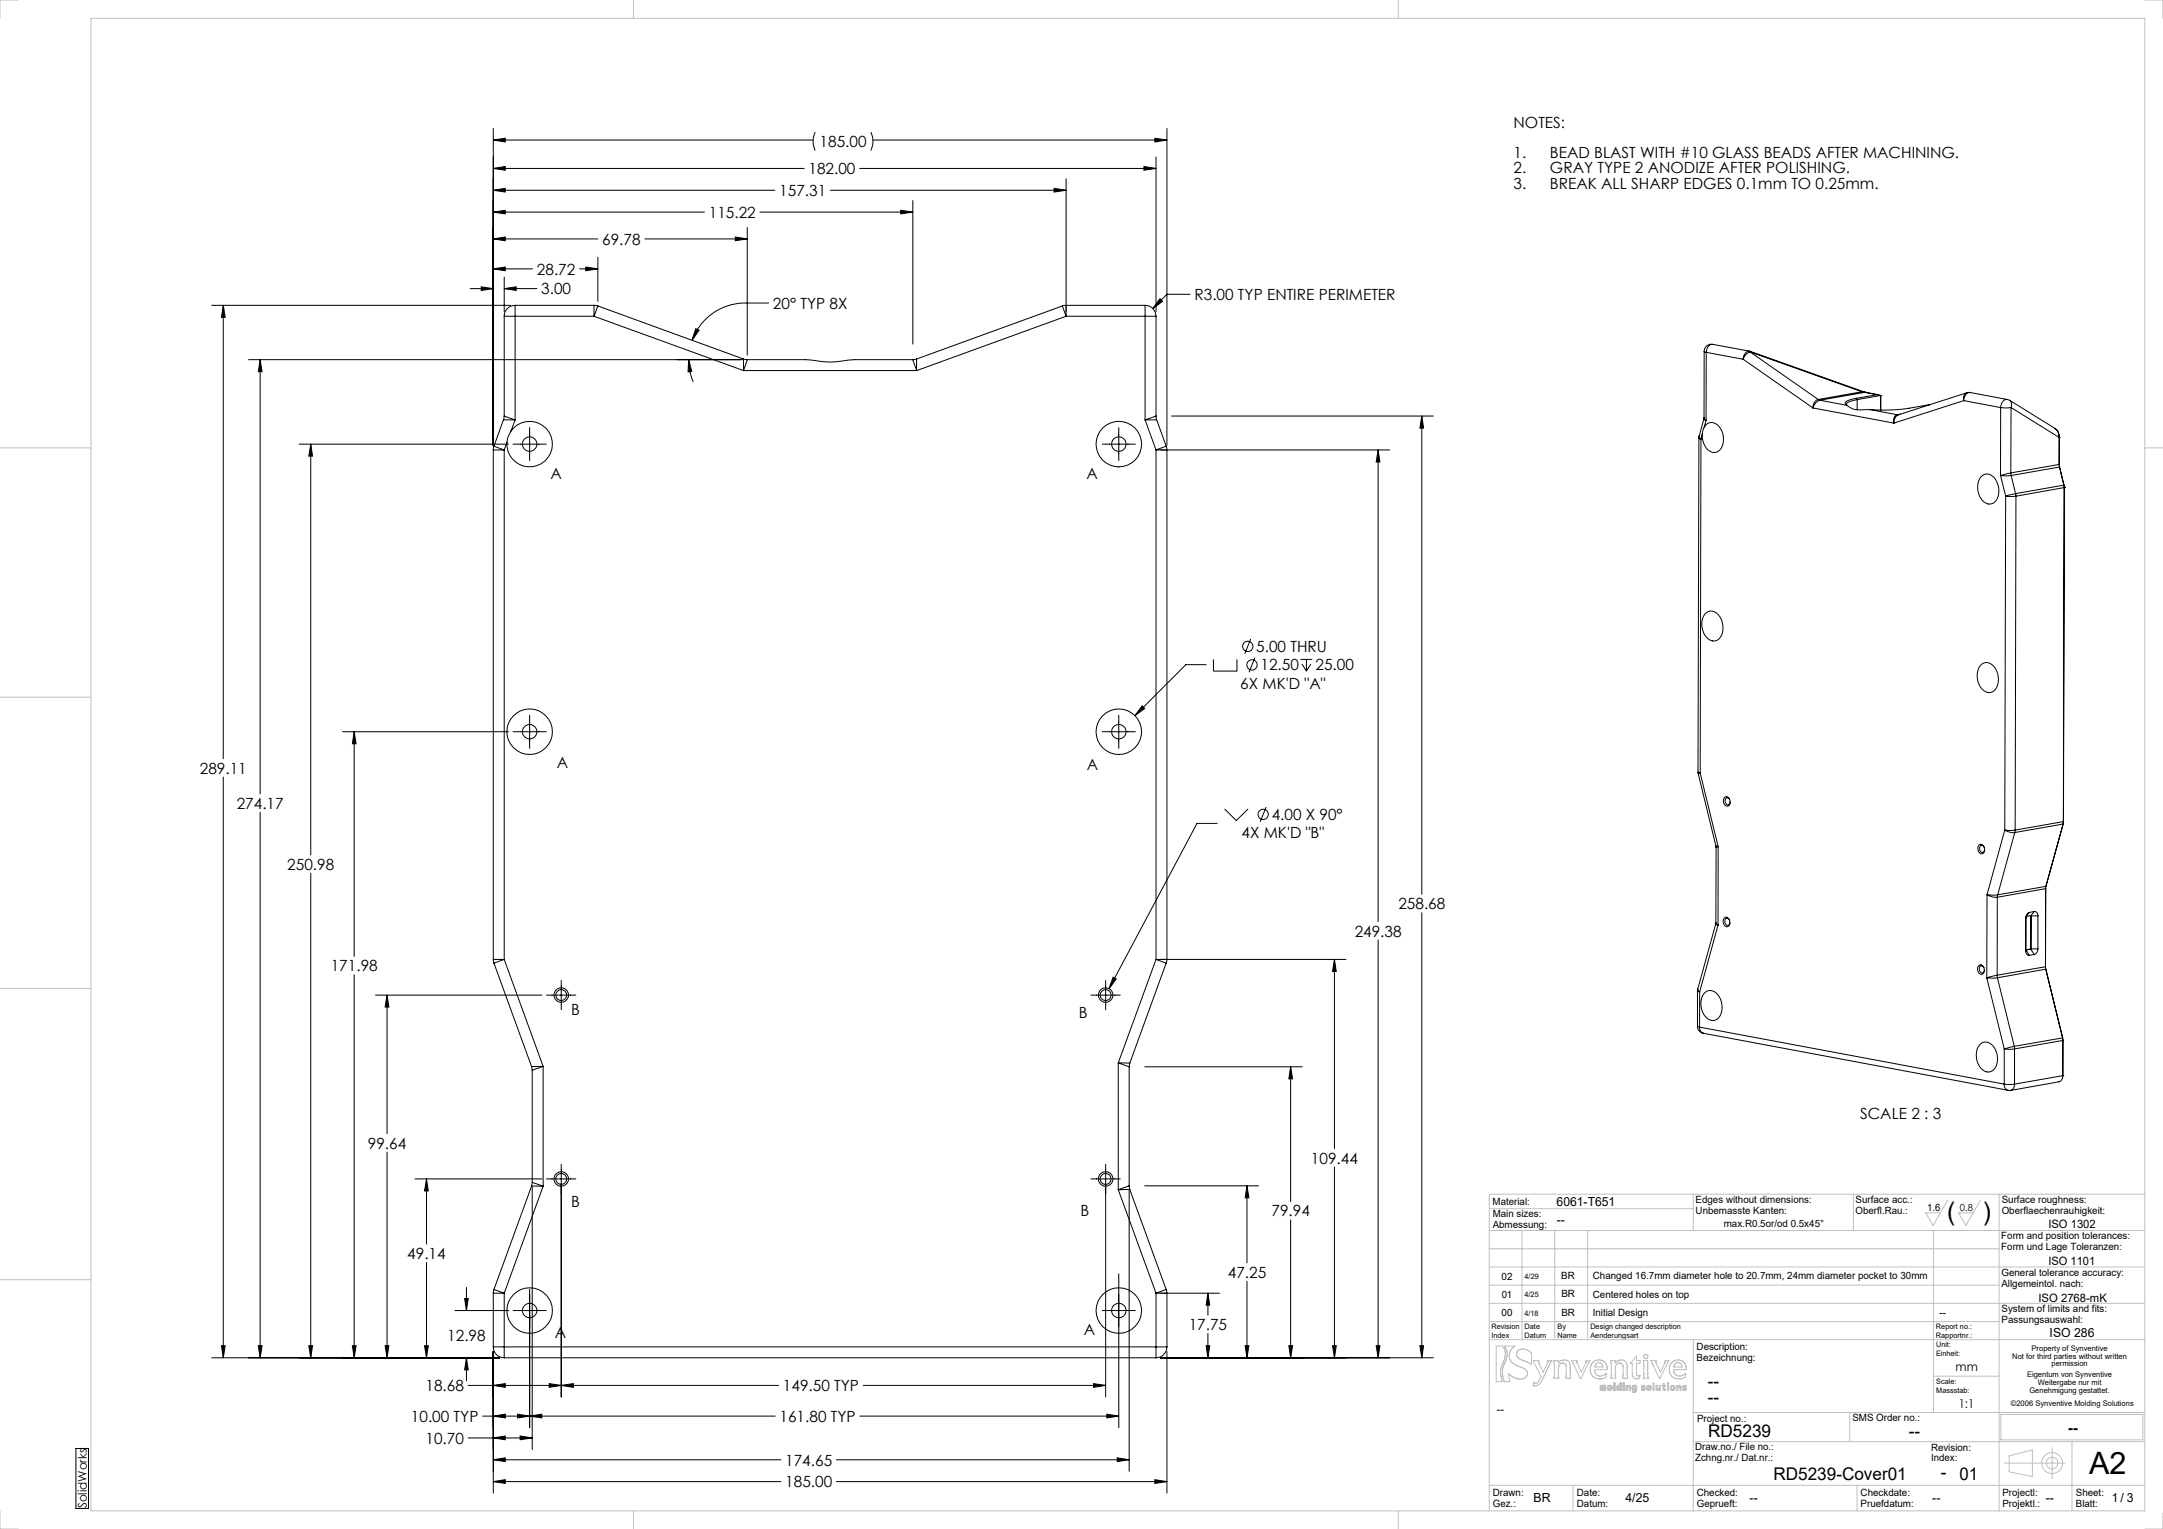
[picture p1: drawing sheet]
<svg xmlns="http://www.w3.org/2000/svg" width="594mm" height="420mm" viewBox="0 0 594 420" stroke-linecap="round" stroke-linejoin="round" font-family="sans-serif">
<g fill="none" stroke="#000" stroke-width=".27">
<path d="M135.5 35.3v87M135.5 38.5h87.8M135.5 38.5l3.2-.5v1zM223.9 36.3l-.6 2v1.4l.6 1.6M239.1 36.3l.6 2v1.4l-.6 1.6M239.7 38.5h80.8M317.1 38l3.4 .5-3.4 .5zM320.5 35.3v87M135.5 58.3h58M135.5 52.3h77.3M135.5 46.3h85.3M135.5 58.3l3.2-.5v1z"/>
<path d="M135.5 52.3l3.2-.6v1.1zM135.5 46.3l3.2-.6v1.1zM208.7 58.3h42M228 52.3h64.8M236.1 46.3h81.4M247.4 57.8l3.3 .5-3.3 .5zM250.7 55.1v39.4M289.5 51.7l3.3 .6-3.3 .5zM292.8 49.1v36.5M314.1 45.7l3.4 .6-3.4 .5zM317.5 43.1v42.5M129.1 79.3h6.4"/>
<path d="M132.2 78.8l3.3 .5-3.3 .5zM135.5 73.9h10.8M135.5 65.6h28.7M135.5 73.9l3.2-.5v1zM135.5 65.6l3.2-.5v1zM138.5 76.1v9.5M138.5 79.3h9M138.5 79.3l3.2-.5v1zM159.2 73.9h5M160.9 73.4l3.3 .5-3.3 .5zM164.2 70.7v12.1M177.1 65.6h28.1"/>
<path d="M201.9 65.1l3.3 .5-3.3 .5zM205.2 62.5v35M58.1 83.9h82.1M61.3 83.9l.5 3.3h-1zM61.3 83.9v124.5M68.3 98.8h135.6M71.4 98.8v119.3M71.4 98.8l.6 3.3h-1.1zM138.5 86.9h3M138.5 86.9v27.4M141.5 83.9a2.95 2.95 0 0 0-3 3M141.5 83.9v3"/>
<path d="M141.5 83.9h21.6M141.5 86.9h21.6M141.5 86.9v28.4M163.1 83.9l1.1 .1M163.1 83.9v3M163.1 86.9l41.1 14.9M164.2 84l-1.1 2.9M164.2 84l40 14.6M189.1 98.8l.9 3.2-1.1 .1zM189.1 98.8l.4 3.4 .9 2.7M191.1 90.3l.9 .4-1.9 2.8zM204.2 98.6l1 .2"/>
<path d="M204.2 98.6v3.2M205.2 98.8l-1 3M205.2 98.8l17.6 .1a23.6 23.6 0 0 0 10.3 0l17.6-.1M211.1 83.2h-6.4a15.5 15.5 0 0 0-14.6 10.3M250.7 98.8l1 3M251.7 98.6v3.2M251.7 98.6l-1 .2M291.7 84l1.1 2.9M291.7 84l-40 14.6M292.8 83.9l-1.1 .1M292.8 83.9v3M292.8 83.9h21.7"/>
<path d="M292.8 86.9l-41.1 14.9M292.8 86.9h21.7M314.5 83.9a3 3 0 0 1 3 3M314.5 86.9h3M314.5 83.9v3M314.5 86.9v28.4M317.5 86.9v27.4M318.6 82l.7 .8-2.7 2zM326.8 80.8h-6.3l-3.9 4M468 96.5l.6 .3M468 96.5v18.2M468.6 96.8l-.1 18.7"/>
<path d="M468.6 96.8l10.1 1.9M470.4 94.6a1.97 1.97 0 0 0-2.4 1.9M470.4 94.6a1.92 1.92 0 0 0-1.8 2.2M470.4 94.6l10.1 1.9M478.7 98.7l19.2 13.4M480.5 96.5l.3 .1M480.5 96.5a1.88 1.88 0 0 0-1.8 2.2M480.6 96.7a2.84 2.84 0 0 0-1.9 2M480.6 96.7l18.7 13M480.6 96.7l30.7 10.9M480.8 96.6l-.2 .1M480.8 96.6l31.2 11.1"/>
<path d="M138.3 115.3h3.2M138.3 115.3l-2.7 7.3M138.5 114.3l-.2 1M138.5 114.3l3 1M140.3 118.4a6.6 6.6 0 0 0-1.1 3.1M140.3 118.4a6.3 6.3 0 0 1 10.3 0 6.3 6.3 0 0 1-3.5 9.6 6.3 6.3 0 0 1-7.9-6.5M141.5 115.3l-1.2 3.1M145.5 117.5v9M204.2 101.8h47.5M307.2 117.5v9M314.5 115.3l3 8.3M317.5 114.3l.1 1"/>
<path d="M317.5 114.3l-3 1M317.6 115.3h-3.1M317.6 115.3l2.7 7.3M321.7 114.3h71.9M390.5 114.3l.4 3.3h-1zM390.5 114.3v131.4M466.6 119.8l-.1 .6M466.6 119.8l.1 .4 .4 .4M467.5 119.3l-.4 1.3M467.9 115.2l.6 .3M467.9 115.2l-1.3 4.6M467.9 114.7v.4"/>
<path d="M468 114.7l.5 .8M468 117.4a2.35 2.35 0 0 1 4.1-.2 5 5 0 0 1-.3 6.8 2.94 2.94 0 0 1-4-2.3l-.3-2.4M468 117.4l-.5 1.9M468.5 115.5l-.5 1.9M497.9 112.1l22.2 4.1M499.3 109.7a2.21 2.21 0 0 0-1.4 2.4M499.3 109.7l.5 .2M499.8 109.9a2.92 2.92 0 0 0-1.9 2.2M499.8 109.9l7.5 1.5M507.3 111.4l.3 .2a5.8 5.8 0 0 0 4.8 .9h1.2M509.8 109.4l-2.2 .6a.97 .97 0 0 0-.9 .9l.6 .5M509.8 109.4l.2 .4"/>
<path d="M510 109.8l-1.7 .4a1.12 1.12 0 0 0-1.2 1M510 109.8v2.8M511.3 107.6h.2M511.3 107.6l.5 .2M511.3 107.6l-12 2.1M511.5 107.6l.6 .2M511.5 107.6l.5 .1M511.8 107.8l-12 2.1M512 107.7h.2M512.1 107.8h-.3M512.1 107.8l3.3 .6M512.2 107.7l-.1 .1"/>
<path d="M512.2 107.7l3.7 .7M513.6 112.5l7.4 1.4M515.4 108.4l1.1 .2M515.4 108.4l-5.6 1M516.5 108.6h.1M516.5 108.6l-6.5 1.2M516.5 108.6v4.1M521 113.9a1.75 1.75 0 0 0-.9 2.3M521 113.9h.4M521.4 113.9a2.23 2.23 0 0 0-1.3 2.3M521.8 113.8l-.8 .1M529.9 111.1l-5.6 1a46.8 46.8 0 0 1-10.7 .4"/>
<path d="M529.9 111.1h.1M530.1 111.1h-.2M539.3 110l-19.2 6.2M539.3 110l10.1 2M540.1 107.9a1.67 1.67 0 0 0-.8 2.1M540.1 107.9l-18.7 6M541.1 107.8l-1 .1M541.1 107.8a1.88 1.88 0 0 0-1.8 2.2M541.1 107.8l10.1 1.9M549.4 112h2.9M549.4 112v18.6M551.2 109.7l.7 .3"/>
<path d="M551.2 109.7a1.93 1.93 0 0 0-1.8 2.3M551.9 110l12.6 7.8 .8 1.1 .2 1.3M551.9 110l.5 .9-.1 1.1M552.3 112l-.1 17.9M552.3 112l13.2 8.2M564.2 117.7a2.36 2.36 0 0 1 1.3 2.4M82.2 122h57.4M85.3 122v112.9M85.3 122l.5 3.3h-1zM135.5 123.6h3M135.5 123.6v139.9M135.6 122.6l2.9 1"/>
<path d="M135.6 122.6l-.1 1M138.5 123.6v139.9M139.2 121.5l-.7 2.1M140.9 122h9.1M302.7 122h9.1M317.5 123.6h3M317.5 123.6v139.9M318.7 123.6h62.9M320.3 122.6l.2 1M320.3 122.6l-2.8 1M320.5 123.6v139.9M378.5 123.6l.5 3.3h-1.1z"/>
<path d="M378.5 123.6v129.6M466.5 120.4l.6 .2M466.5 120.4l-.2 91.7M467.1 120.6l-.2 91.8M543.9 131a2.45 2.45 0 0 1 4.2 .8 4.6 4.6 0 0 1-1 6.5 3.3 3.3 0 0 1-3.8-2.9 4.9 4.9 0 0 1 .6-4.4zM549.4 130.6h2.9M549.4 130.6l1.4 5.7M550.8 136.3h2.8M550.8 136.3l-.3 91.7M552.2 129.9l-2.8 .7M552.2 129.9l.1 .7M552.3 130.6l1.2 5"/>
<path d="M553.5 135.6l-2.7 .7M553.5 135.6l.1 .7M553.6 136.3l-.2 91.7M565.5 127.6l.1 .7M565.5 127.6l-13.3 2.3M565.5 120.1v.1M565.5 120.2h.1M565.5 120.2v7.4M565.6 128.3v-.2l1.2 5.2M565.6 128.3l-13.3 2.3M565.6 128.3l1.2 5M566.8 133.3l.1 .6"/>
<path d="M566.8 133.3l-13.3 2.3M566.9 133.9h.1M566.9 133.9l-.3 91.8M566.9 133.9l-13.3 2.4M343.5 175.5l-1.7 4.1M468.2 168.7a2.45 2.45 0 0 1 4.1 .8 4.7 4.7 0 0 1-.9 6.4 3.3 3.3 0 0 1-3.8-2.9 4.8 4.8 0 0 1 .6-4.3zM145.5 196.4v9.1M307.2 196.4v9.1M313.7 193.9l.7 .7-2.7 2zM331.2 182.6h-5.6l-13.9 14M333.2 181.1v3.2h6.5v-3.2M344.6 180.6l-1.6 4.1"/>
<path d="M357.2 181.1h3.2M357.5 182.4l1.3 1.9M358.8 181.1v3.2M360 182.4l-1.2 1.9M543.8 182.8a2.45 2.45 0 0 1 4.2 .8 5.1 5.1 0 0 1-.5 6.2 2.82 2.82 0 0 1-4-1.9 5.2 5.2 0 0 1 .3-5.1zM61.3 213.4v159.6M94.1 201h45.5M97.3 201l.5 3.3h-1zM97.3 201v61.7M140.9 201h9.1M302.7 201h9.1M466.3 212.1l.1 .5"/>
<path d="M466.3 212.1l.6 .3M466.4 212.6l4.8 19.7M466.9 212.4l-.5 .2M466.9 212.4l4.9 20.2M473.6 219a1.27 1.27 0 0 1 1.4 .5 1.27 1.27 0 0 1 0 1.5 .85 .85 0 0 1-.9 .4 .85 .85 0 0 1-.7-.8 1.63 1.63 0 0 1 .2-1.6zM475 219.7l-.3-.5a.91 .91 0 0 0-1 .7 .91 .91 0 0 0 .5 1.1 .6 .6 0 0 0 .7 0 .6 .6 0 0 0 .2-.7M71.4 223.1v149.9M85.3 239.9v133.1M334.3 226.2h-5.6l-24.1 45.4M336.3 222.2l3.2 3.2 3.3-3.2M347.7 221.7l-1.6 4M471.2 232.3v.5"/>
<path d="M471.2 232.3l.6 .3M471.3 232.8l-.1 20.6M471.8 232.6l-.5 .2M471.8 232.6v21.5M543.5 232.1a1.27 1.27 0 0 1 1.4 .5 1.27 1.27 0 0 1 0 1.5 .85 .85 0 0 1-.9 .4 .85 .85 0 0 1-.7-.8 1.6 1.6 0 0 1 .2-1.6zM544.9 232.7l-.6-.5a.99 .99 0 0 0-.7 1.1 .99 .99 0 0 0 1 .9l.4-.8M550.5 228h2.9M550.5 228a4.6 4.6 0 0 0 2.8 .7M550.5 228l-4.8 17.8M553.3 228.7l-4.7 17.1M553.4 228l-.1 .7M566.6 226.4l-4.8 17.1"/>
<path d="M566.6 226.4l-13.3 2.3M566.6 225.7v.7M566.6 225.7v.1M566.6 225.7l-13.2 2.3M566.6 225.7h.1M378.5 258.2v114.8M390.5 250.7v122.3M471.2 253.8l.6 .3M471.2 253.8l-5 17.9M471.2 253.4v.4M471.2 253.4l.6 .7M471.8 254.1l-5 18.4"/>
<path d="M473.5 252.1a1.01 1.01 0 0 1 1.1 .1 1.01 1.01 0 0 1 .5 1 .92 .92 0 0 1-.6 1.3 .92 .92 0 0 1-1.2-.7 1.6 1.6 0 0 1 .2-1.7zM474.9 252.7l-.1-.1a.58 .58 0 0 0-.6-.4 .58 .58 0 0 0-.5 .5v.4a.78 .78 0 0 0 .2 .9 .78 .78 0 0 0 .9 0l.3-.5M545.7 245.8h2.9M545.7 245.8l1.6 .6 1.2 .1M545.7 245.8l-.1 22.8M548.5 246.5v21.4M548.6 245.8l-.1 .7M556.3 251.9v9M556.4 251.8h.1M557.3 250.6a1.5 1.5 0 0 0-1 1.6v9M557.3 250.6l-.9 1.2M557.7 251.5l.1 .1"/>
<path d="M557.7 251.5v.1M557.7 251.5l-1.3 .3M557.7 251.6h1.9M557.8 251.6l-.1 9M558.7 250.4a1 1 0 0 1 .9 1.2M558.7 250.4l-1.4 .2M558.7 250.4l-1 1.1M559.6 251.6v9M561.8 244.1l-13.3 2.4M561.8 244l-.1 21.7zM561.8 243.5v.6M561.8 243.5l-13.2 2.3"/>
<path d="M97.3 267.7v105.3M103.1 273.3h45.7M106.3 273.3l.5 3.3h-1zM106.3 273.3v38.1M135.5 263.5l.1 1.1M135.5 263.5h3M135.6 264.6l10.4 28.4M138.5 263.5l-2.9 1.1M138.5 263.5l10.7 29.4M150.1 273.3h8.1M154.1 269.3v8.1M299.6 273.3h8.1"/>
<path d="M303.6 269.3v8.1M305.7 268.4l.9 .5-2 2.7zM317.5 263.5l2.8 1.1M317.5 263.5h3M317.5 263.5l-10.4 28.5M318.7 263.5h50.9M320.3 264.6l-10 27.4M320.5 263.5l-.2 1.1M366.5 263.5l.5 3.4h-1.1zM366.5 263.5v52M466.2 272.2l.6 .3M466.2 272.2v9.7"/>
<path d="M466.2 271.7v.5M466.2 271.7l.6 .8M466.8 272.5l-.1 9.6M468 272.9a2.45 2.45 0 0 1 4.1 .8 5.1 5.1 0 0 1-.5 6.2 2.77 2.77 0 0 1-4-1.9 5.1 5.1 0 0 1 .4-5.1zM543.4 265.2a1.01 1.01 0 0 1 1.1 .1 1.01 1.01 0 0 1 .4 1 .92 .92 0 0 1-.5 1.3 .92 .92 0 0 1-1.2-.7 1.42 1.42 0 0 1 .2-1.7zM544.8 265.8a.73 .73 0 0 0-1-.4 .73 .73 0 0 0-.2 1.1 .7 .7 0 0 0 1.1 .6l.2-.6M545.6 268.6h2.9M545.6 268.6l4.8 19.5M548.5 267.9l-2.9 .7M548.5 267.9v.7M548.5 268.6l4.7 18.8M556.3 261.2a1.04 1.04 0 0 0 1 1.2"/>
<path d="M556.3 260.9h.1M556.3 260.9v.3M556.4 260.9l.9 1.5M557.7 260.7h.1M557.7 260.7l-1.3 .2M557.7 260.7l.9 1.5M557.7 260.6v.1M557.7 260.6h1.9M558.6 262.2l-1.3 .2M559.6 260.6a1.59 1.59 0 0 1-1 1.6M561.8 266.2l-.1-.6-13.2 2.3M561.8 266.2l4.6 18.9"/>
<path d="M561.8 266.2l-13.3 2.4M146 293l.2 1M146.2 294v30.8M149.2 292.9l-3 1.1M149.2 292.9l-3.2 .1M149.2 292.9v32.9M307.1 292l3 1M307.1 292h3.2M307.1 292v34.8M310.1 293v32.7M310.3 292l-.2 1M314.4 293h43.2"/>
<path d="M354.4 293l.6 3.4h-1.1zM354.4 293v37M466.2 281.9a1.96 1.96 0 0 0 1.6 1.9M466.2 281.9l.5 .2M466.7 282.1l.3 1.1 .8 .6M466.7 282.1l83.7 15.7M467.8 283.8l83.7 15.7M544 286.6a2.78 2.78 0 0 1 4.1 1.9 4.5 4.5 0 0 1-1.4 5.8 3.3 3.3 0 0 1-3.8-2.9 4.8 4.8 0 0 1 1.1-4.8zM550.4 288.1h2.8M550.4 297.8h2.8M550.4 297.8l.2 1.1 .9 .6M550.4 288.1v9.7"/>
<path d="M551.5 299.5h.7M553.2 287.4l-2.8 .7M553.2 287.4v.7M553.2 297.8l-.2 1.1-.8 .6M553.2 288.1v9.7M566.4 285.1l.1 .7M566.4 285.1l-13.2 2.3M566.5 295.5l-.3 1-.6 .6-13.4 2.4M566.5 295.5h.1M566.5 285.8l-13.3 2.3M566.5 295.5l-13.3 2.3M566.5 285.8v9.8"/>
<path d="M566.5 285.8h.1M566.5 285.8v9.7M106.3 316.5v56.5M154.1 319.8v63.9M303.6 319.8v63.9M113.9 323.8h34.9M117.1 323.8v17.9M117.1 323.8l.5 3.3h-1zM146 325.8h3.2M146 325.8l-10.4 28.4M146.2 326.1v72.1M146.2 324.8l3 1"/>
<path d="M146.2 324.8l-.2 1M149.2 325.8l-10.7 29.4M150.1 323.8h8.1M299.6 323.8h8.1M307.1 326.8l10.4 28.4M310.1 327v77.2M310.1 325.7l.2 1.1M310.1 325.7l-3 1.1M310.3 326.8h-3.2M310.3 326.8l10 27.4M314.4 325.7h31.2M342.4 325.7l.6 3.3h-1.1z"/>
<path d="M342.4 325.7v21.2M354.4 335.1v37.9M366.5 320.6v52.4M117.1 346.8v26.2M124.9 360h14.7M127.6 356.7h1l-.5 3.3zM128.1 353.6v6.4M135.5 355.2h3M135.5 355.2v14.8M135.6 354.2l2.9 1M135.6 354.2l-.1 1M138.5 355.2v14.8"/>
<path d="M140.9 360h9.1M145.5 354.2v38M302.7 360h9.1M307.2 349.9v42.3M317.5 355.2h3M317.5 355.2v14.8M318.7 355.2h16.2M320.3 354.2l.2 1M320.3 354.2l-2.8 1M320.5 355.2v14.8M331.7 355.2l.5 3.3h-1zM331.7 355.2v6.1"/>
<path d="M342.4 351.9v21.1M58.1 373h79.1M60.8 369.7h1l-.5 3.3zM70.9 369.7h1.1l-.6 3.3zM84.8 369.7h1l-.5 3.3zM96.8 369.7h1l-.5 3.3zM105.8 369.7h1l-.5 3.3zM116.6 369.7h1l-.5 3.3zM128.1 373v6.3M128.1 373l.5 3.3h-1zM135.5 371.2v39M135.5 370h3"/>
<path d="M135.5 370a2.95 2.95 0 0 0 3 3M138.5 370v3M138.5 373h179M138.5 370h179M317.5 370v3M317.5 370h3M318.7 373h74.9M320.5 371.2v39M320.5 370a3 3 0 0 1-3 3M331.2 369.7h1l-.5 3.3zM331.7 366.3v6.7M341.9 369.7h1.1l-.6 3.3z"/>
<path d="M353.9 369.7h1.1l-.6 3.3zM365.9 369.7h1.1l-.5 3.3zM377.9 369.7h1.1l-.5 3.3zM389.9 369.7h1l-.4 3.3zM20.8 397.9h3.5v16.5h-3.5zM128.6 380.6h85.2M128.6 395h17.6M132.5 389h80.4M135.5 380.6l3.2-.5v1zM135.5 395l3.2-.5v1zM135.5 389l3.2-.5v1zM142.1 388.5l3.4 .5-3.4 .5z"/>
<path d="M142.8 394.5l3.4 .5-3.4 .5zM145.5 389l3.3-.5v1zM150.8 380.1l3.3 .5-3.3 .5zM154.1 380.6l3.3-.5v1zM236.1 389h71.1M237.1 380.6h66.5M300.3 380.1l3.3 .5-3.3 .5zM304 388.5l3.2 .5-3.2 .5zM135.5 407h79M135.5 401h79M135.5 407l3.2-.5v1zM135.5 401l3.2-.5v1z"/>
<path d="M229.7 407h90.8M229.7 401h80.4M306.8 400.5l3.3 .5-3.3 .5zM317.1 406.5l3.4 .5-3.4 .5z"/>
<circle cx="145.5" cy="122" r="2"/>
<circle cx="307.2" cy="122" r="6.3"/>
<circle cx="307.3" cy="122" r="2.01"/>
<circle cx="342.7" cy="177.5" r="1.41"/>
<circle cx="343.8" cy="182.6" r="1.42"/>
<circle cx="145.5" cy="201" r="2"/>
<circle cx="145.5" cy="201" r="6.2"/>
<circle cx="307.3" cy="201" r="6.2"/>
<circle cx="307.3" cy="201" r="2.01"/>
<circle cx="346.9" cy="223.7" r="1.42"/>
<circle cx="154.1" cy="273.3" r="2"/>
<circle cx="154.1" cy="273.3" r="1.5"/>
<circle cx="303.6" cy="273.3" r="1.51"/>
<circle cx="303.6" cy="273.3" r="2"/>
<circle cx="154.1" cy="323.8" r="1.49"/>
<circle cx="154.1" cy="323.9" r="2"/>
<circle cx="303.6" cy="323.9" r="1.5"/>
<circle cx="303.6" cy="323.9" r="2"/>
<circle cx="145.5" cy="360" r="6.2"/>
<circle cx="307.3" cy="360" r="6.2"/>
<circle cx="307.3" cy="360" r="2.01"/>
<circle cx="145.5" cy="360" r="2"/>
</g>
<g fill="none" stroke="#c0c0c0" stroke-width=".27">
<path d="M5 0h-5v5M25 5h564v410h-564zM174 0v5M384 0v5M589.1 0h4.9v5M0 123h25M589 123h5M0 191.5h25M0 271.5h25M409 338h180M409 332h56M418 338v30"/>
<path d="M427 338v30M436 338v30M465 328v10M509 328v10M531 338v50M534.9 329.7l-4 6.9-2.1-3.5h4.1M543.9 329.7l-4 6.9-2.1-3.5h4.1M549 328v87M589 328h-180v87M0 351.5h25M409 358h180M409 353h140"/>
<path d="M409 348h180M409 343h140M409 363h140M409 368h180M410.9 369.8h1.7a3.5 3.5 0 0 1 .6 3.2l-.1 .3a6.8 6.8 0 0 0-.5 6.2h-1.7zM413.1 369.8h3a2.88 2.88 0 0 0-1.6 2.9 2.88 2.88 0 0 0 2.2 2.5l1 .3a1.67 1.67 0 0 1 1.5 1 1.67 1.67 0 0 1-.2 1.8 3.1 3.1 0 0 1-4.1-.5l-.6-.5 .3 2.2h-1.5a6.6 6.6 0 0 1-.2-4.3l.5-1.3a3.7 3.7 0 0 0-.3-4.1zM416.7 371.1a2.63 2.63 0 0 1 3.9 .6v3.1l-1.6-.8a4.2 4.2 0 0 1-2.5-1.6v-.4zM421 373.8h1.6l.1 .7 1.1 2.4 1.2-2.5v-.6h1.2l-2.3 4.5a3.1 3.1 0 0 1-2.9 2.4l.1-.9 .6 .2 .6-.3 .9-1.5zM426.6 373.8h1.4v.6a1.74 1.74 0 0 1 1.9-.8 1.74 1.74 0 0 1 1.3 1.6l.2 3.4h-1.5l.2-3.3a1.07 1.07 0 0 0-1.2-.9 1.07 1.07 0 0 0-.9 1.2l.1 3h-1.4l.2-3.8zM431.6 373.8h1.5v.6l1.2 2.5 1.2-2.5v-.6h1.1l-2.4 4.8h-.3zM437.4 374.2a2.33 2.33 0 0 1 2.8-.4 2.33 2.33 0 0 1 1.2 2.5h-3.5a1.85 1.85 0 0 0 1.3 1.7 1.85 1.85 0 0 0 2.1-.8l-.3 1.1a2.73 2.73 0 0 1-3.7-.4 2.73 2.73 0 0 1 .1-3.7zM438.5 374.5a1.07 1.07 0 0 1 1.2-.1 1.07 1.07 0 0 1 .5 1.1h-2.3z"/>
<path d="M442.3 373.8h1.3v.6a1.74 1.74 0 0 1 1.9-.8 1.74 1.74 0 0 1 1.3 1.6l.2 3.4h-1.4l.1-3.3a1.07 1.07 0 0 0-1.2-.9 1.07 1.07 0 0 0-.9 1.2v2.3l.2 .7h-1.5l.2-3.8zM443.2 379.9h.3v2h-.3zM444.9 379.9h.3v2l-.3-.1a.52 .52 0 0 1-.9-.2l.1-.9 .4-.2 .4 .2zM446 379.9l-.3 .2M446 379.9v.3M446 380h.1M449.4 372.5v1.3h1.1l-.1 .7h-1v3l.4 .4h.6l-.3 .7a1.28 1.28 0 0 1-1.4-.1 1.28 1.28 0 0 1-.5-1.3v-2.7h-.5zM451.2 373.8h1.3v3.8l.2 1h-1.4l.1-3.6zM453.3 373.8h1.5v.6l1.2 2.5 1.3-2.6v-.5h1l-2.4 4.8h-.3zM454 379.9h.2v2h-.2zM457.9 380l.3-.1 .1 .2h-.4M457.9 379.9v.3"/>
<path d="M459.1 374.2a2.33 2.33 0 0 1 2.7-.4 2.33 2.33 0 0 1 1.3 2.5h-3.5a1.85 1.85 0 0 0 1.3 1.7 1.85 1.85 0 0 0 2.1-.8l-.3 1.1a2.75 2.75 0 0 1-3.7-.3 2.75 2.75 0 0 1 .1-3.8zM460.2 374.5a1.09 1.09 0 0 1 1.2-.1 1.09 1.09 0 0 1 .5 1.1h-2.2zM465 368v47M531 378h18M439.8 380.6h-.3v1.3h.3v-1.1M439.8 380.6h.1M439.8 380.6h.4a.5 .5 0 0 1 .7 .4v.9h-.2l-.1-1M439.8 380.9v.1M439.9 380.8h.1M439.9 380.8h-.1M440 380.8l.1 1.1h.3v-1.1M440 380.8h.1"/>
<path d="M440.4 380.8h.1M440.5 380.5l-.1 .1M440.5 380.8l.2 .2M440.6 380.8v.1M444.4 380.8h.1a.39 .39 0 0 1 .4 .5 .39 .39 0 0 1-.5 .2zM445.7 380.1h.4M445.7 380.1h.1M445.7 380.6h.3v1.3h-.3zM446.6 380.6l.2 .2 .4-.3 .4 .2 .1 1.2h-.2v-.8l-.2-.3-.4 .3v.8h-.3zM448.4 380.7l.5-.2 .3 .3 .2-.2v1.2a.61 .61 0 0 1-.4 .6 .61 .61 0 0 1-.7-.2l.2-.2 .4 .2 .3-.4a.63 .63 0 0 1-.9-.1 .63 .63 0 0 1 0-.8zM448.5 382.1h.1M448.7 380.8l.4 .1-.1 .7a.43 .43 0 0 1-.5-.2 .43 .43 0 0 1 .2-.6z"/>
<path d="M451 380.6l.3-.1 .4 .2v.2l-.5-.1-.1 .2a.49 .49 0 0 1 .6 .3 .49 .49 0 0 1-.2 .6l-.7-.1v-.3l.4 .2 .3-.2a.58 .58 0 0 1-.5-.9zM451 381.9h.1M451.1 380.9h.1M451.2 380.8h.1M452.6 380.9h.5l-.1 .7-.4-.1zM454.8 380.6h.3l.2 1.1 .3-.3v-.8h.3v1.3l-.1-.2a.52 .52 0 0 1-.6 .2 .52 .52 0 0 1-.4-.4zM457.4 381.8h.1M457.4 381.8l-.2 .1M457.4 381.8l-.4-.3v-.7h.4v-.2h-.4v-.5h-.3v.5h-.2v.2h.2l.1 1 .5 .1M457.9 380.6h.3v1.3h-.3zM459.1 380.9l.1-.1a.39 .39 0 0 1 .5 .4 .39 .39 0 0 1-.6 .3zM460.5 380.6l.2 .2a.5 .5 0 0 1 .8-.1l.1 1.2h-.2v-.8l-.2-.3-.4 .3v.8h-.3z"/>
<path d="M462.3 380.6l.8 .1-.1 .2-.3-.1-.3 .1a.53 .53 0 0 1 .6 .4 .53 .53 0 0 1-.3 .6l-.5-.1v-.3l.4 .2 .2-.2a.58 .58 0 0 1-.5-.9zM462.4 381.9h.1M462.5 380.8v.1M465 396h124M465 388h124M508 388v8M549.5 388.5h39v7h-39zM551.7 399.9l6.4-1.6v7.3l-6.4-1.3zM563.6 397.7v8.5M569 396v19M0 415v5h5M174 415v5"/>
<path d="M384 415v5M409 408h180M432 408v7M510 408v7M550.4 401.9h16.7M594 415.6v4.4h-5"/>
<circle cx="452" cy="372.6" r=".59"/>
<circle cx="442" cy="381.2" r=".4"/>
<circle cx="442" cy="381.2" r=".67"/>
<circle cx="452.8" cy="381.2" r=".68"/>
<circle cx="459.4" cy="381.2" r=".68"/>
<circle cx="563.6" cy="401.9" r="1.6"/>
<circle cx="563.6" cy="401.9" r="2.88"/>
</g>
<path d="M191.1 90.3l.9 .4-1.9 2.8zM189.1 98.8l.9 3.2-1.1 .1zM127.6 356.7h1l-.5 3.3zM128.1 373l.5 3.3h-1zM97.3 201l.5 3.3h-1zM96.8 369.7h1l-.5 3.3zM84.8 369.7h1l-.5 3.3zM85.3 122l.5 3.3h-1zM117.1 323.8l.5 3.3h-1zM116.6 369.7h1l-.5 3.3zM105.8 369.7h1l-.5 3.3zM106.3 273.3l.5 3.3h-1zM145.5 389l3.3-.5v1zM304 388.5l3.2 .5-3.2 .5zM135.5 407l3.2-.5v1zM317.1 406.5l3.4 .5-3.4 .5zM154.1 380.6l3.3-.5v1zM300.3 380.1l3.3 .5-3.3 .5zM331.2 369.7h1l-.5 3.3zM331.7 355.2l.5 3.3h-1zM341.9 369.7h1.1l-.6 3.3zM342.4 325.7l.6 3.3h-1.1zM353.9 369.7h1.1l-.6 3.3zM354.4 293l.6 3.4h-1.1zM365.9 369.7h1.1l-.5 3.3zM366.5 263.5l.5 3.4h-1.1zM377.9 369.7h1.1l-.5 3.3zM378.5 123.6l.5 3.3h-1.1zM390.5 114.3l.4 3.3h-1zM389.9 369.7h1l-.4 3.3zM135.5 38.5l3.2-.5v1zM317.1 38l3.4 .5-3.4 .5zM132.2 78.8l3.3 .5-3.3 .5zM138.5 79.3l3.2-.5v1zM318.6 82l-2 2.8 2.7-2zM135.5 58.3l3.2-.5v1zM247.4 57.8l3.3 .5-3.3 .5zM135.5 52.3l3.2-.6v1.1zM289.5 51.7l3.3 .6-3.3 .5zM135.5 380.6l3.2-.5v1zM150.8 380.1l3.3 .5-3.3 .5zM305.7 268.4l-1.1 3.2 2-2.7zM135.5 46.3l3.2-.6v1.1zM314.1 45.7l3.4 .6-3.4 .5zM135.5 395l3.2-.5v1zM142.8 394.5l3.4 .5-3.4 .5zM135.5 401l3.2-.5v1zM306.8 400.5l3.3 .5-3.3 .5zM313.7 193.9l-2 2.7 2.7-2zM135.5 389l3.2-.5v1zM142.1 388.5l3.4 .5-3.4 .5zM135.5 73.9l3.2-.5v1zM160.9 73.4l3.3 .5-3.3 .5zM135.5 65.6l3.2-.5v1zM201.9 65.1l3.3 .5-3.3 .5zM61.3 83.9l.5 3.3h-1zM60.8 369.7h1l-.5 3.3zM71.4 98.8l.6 3.3h-1.1zM70.9 369.7h1.1l-.6 3.3z" fill="#000"/>
<text font-size="8.5" x="573.8" y="405">A2</text>
<g font-size="6.9">
<text x="534.7" y="335.2">(</text>
<text x="544.5" y="335.2">)</text>
</g>
<g font-size="4.8">
<text x="469" y="380.9">--</text>
<text x="469" y="385.3">--</text>
<text x="469.1" y="394.8">RD5239</text>
<text x="524.2" y="394.8">--</text>
<text x="487" y="406.6">RD5239-Cover01</text>
<text x="533" y="406.1">-</text>
<text x="538.1" y="406.6">01</text>
</g>
<g font-size="4.2">
<text x="415.7" y="35.1">NOTES:</text>
<text x="225.1" y="40.4">185.00</text>
<text x="222" y="47.8">182.00</text>
<text x="415.7" y="43.5">1.</text>
<text x="415.7" y="47.6">2.</text>
<text x="425.7" y="43.5">BEAD BLAST WITH #10 GLASS BEADS AFTER MACHINING.</text>
<text x="425.7" y="47.6">GRAY TYPE 2 ANODIZE AFTER POLISHING.</text>
<text x="214" y="53.8">157.31</text>
<text x="415.7" y="51.8">3.</text>
<text x="425.7" y="51.8">BREAK ALL SHARP EDGES 0.1mm TO 0.25mm.</text>
<text x="194.7" y="59.8">115.22</text>
<text x="165.4" y="67.2">69.78</text>
<text x="147.5" y="75.5">28.72</text>
<text x="148.6" y="80.9">3.00</text>
<text x="328" y="82.4">R3.00 TYP ENTIRE PERIMETER</text>
<text x="212.3" y="84.8">20° TYP 8X</text>
<text x="151.2" y="131.7">A</text>
<text x="298.4" y="131.7">A</text>
<text x="345" y="179.1">5.00 THRU</text>
<text x="346.2" y="184.2">12.50</text>
<text x="361.3" y="184.2">25.00</text>
<text x="340.6" y="189.3">6X MK'D &quot;A&quot;</text>
<text x="54.9" y="212.5">289.11</text>
<text x="152.9" y="210.9">A</text>
<text x="298.4" y="211.5">A</text>
<text x="65" y="222.2">274.17</text>
<text x="349.2" y="225.2">4.00 X 90°</text>
<text x="341" y="230.3">4X MK'D &quot;B&quot;</text>
<text x="78.9" y="238.9">250.98</text>
<text x="384" y="249.8">258.68</text>
<text x="372" y="257.3">249.38</text>
<text x="90.8" y="266.8">171.98</text>
<text x="156.8" y="278.9">B</text>
<text x="296.3" y="279.7">B</text>
<text x="510.8" y="307.4">SCALE 2 : 3</text>
<text x="101" y="315.5">99.64</text>
<text x="360" y="319.6">109.44</text>
<text x="156.8" y="331.6">B</text>
<text x="296.7" y="334">B</text>
<text x="349.2" y="334.1">79.94</text>
<text x="111.8" y="345.8">49.14</text>
<text x="337.2" y="351">47.25</text>
<text x="326.5" y="365.4">17.75</text>
<text x="122.8" y="368.4">12.98</text>
<text x="152.4" y="367.5">A</text>
<text x="297.6" y="366.8">A</text>
<text x="116.9" y="382.2">18.68</text>
<text x="215" y="382.1">149.50 TYP</text>
<text x="112.9" y="390.6">10.00 TYP</text>
<text x="214.1" y="390.6">161.80 TYP</text>
<text x="567.9" y="393.5">--</text>
<text x="116.8" y="396.6">10.70</text>
<text x="215.6" y="402.6">174.65</text>
<text x="215.6" y="408.6">185.00</text>
</g>
<g font-size="3.4">
<text x="427.5" y="331.2">6061-T651</text>
<text x="427.5" y="336.2">--</text>
<text x="562.9" y="367.3">ISO 286</text>
<text x="421.1" y="412.5">BR</text>
<text x="446.4" y="412.6">4/25</text>
<text x="480.5" y="412.7">--</text>
<text x="530.6" y="412.6">--</text>
<text x="561.8" y="412.5">--</text>
<text x="580" y="412.5">1 / 3</text>
</g>
<g font-size="3.3">
<text x="537" y="376.6">mm</text>
<text x="537.9" y="386.7">1:1</text>
<text x="23.9" y="414.3" transform="rotate(-90 23.9 414.3)">SolidWorks</text>
</g>
<g font-size="3.2">
<text x="562.5" y="337.3">ISO 1302</text>
<text x="562.5" y="347.4">ISO 1101</text>
<text x="559.8" y="357.5">ISO 2768-mK</text>
</g>
<text font-size="3" x="411.1" y="388.3">--</text>
<g font-size="2.7">
<text x="409.9" y="330.9">Material:</text>
<text x="409.9" y="334.4">Main sizes:</text>
<text x="465.6" y="330.4">Edges without dimensions:</text>
<text x="465.6" y="333.4">Unbemasste Kanten:</text>
<text x="509.6" y="330.4">Surface acc.:</text>
<text x="509.6" y="333.4">Oberfl.Rau.:</text>
<text x="529.2" y="332.6">1.6</text>
<text x="538.2" y="332.6">0.8</text>
<text x="549.7" y="330.4">Surface roughness:</text>
<text x="549.7" y="333.4">Oberflaechenrauhigkeit:</text>
<text x="409.9" y="337.4">Abmessung:</text>
<text x="473.4" y="337">max.R0.5or/od 0.5x45°</text>
<text x="549.6" y="340.4">Form and position tolerances:</text>
<text x="549.6" y="343.4">Form und Lage Toleranzen:</text>
<text x="412.4" y="351.6">02</text>
<text x="428.7" y="351.4">BR</text>
<text x="437.4" y="351.4">Changed 16.7mm diameter hole to 20.7mm, 24mm diameter pocket to 30mm</text>
<text x="549.6" y="350.4">General tolerance accuracy:</text>
<text x="549.6" y="353.4">Allgemeintol. nach:</text>
<text x="412.4" y="356.5">01</text>
<text x="428.8" y="356.4">BR</text>
<text x="437.4" y="356.4">Centered holes on top</text>
<text x="412.4" y="361.6">00</text>
<text x="428.8" y="361.6">BR</text>
<text x="437.4" y="361.6">Initial Design</text>
<text x="532.6" y="361.4">--</text>
<text x="549.7" y="360.4">System of limits and fits:</text>
<text x="549.7" y="363.4">Passungsauswahl:</text>
<text x="465.9" y="370.9">Description:</text>
<text x="465.9" y="373.9">Bezeichnung:</text>
<text x="466.1" y="390.5">Project no.:</text>
<text x="508.7" y="390.4">SMS Order no.:</text>
<text x="465.5" y="398.4">Draw.no./ File no.:</text>
<text x="465.5" y="401.4">Zchng.nr./ Dat.nr.:</text>
<text x="530.3" y="398.4">Revision:</text>
<text x="530.3" y="401.4">Index:</text>
<text x="410" y="410.9">Drawn:</text>
<text x="410" y="413.9">Gez.:</text>
<text x="433" y="410.9">Date:</text>
<text x="433" y="413.9">Datum:</text>
<text x="466" y="410.8">Checked:</text>
<text x="466" y="413.8">Geprueft:</text>
<text x="511" y="414">Pruefdatum:</text>
<text x="511" y="411">Checkdate:</text>
<text x="549.9" y="410.9">Projectl:</text>
<text x="549.9" y="413.9">Projektl.:</text>
<text x="570.1" y="410.9">Sheet:</text>
<text x="570.1" y="413.9">Blatt:</text>
</g>
<g font-size="2.1">
<text x="418.7" y="351.3">4/29</text>
<text x="418.6" y="356.2">4/25</text>
<text x="409.6" y="364.9">Revision</text>
<text x="418.6" y="361.4">4/18</text>
<text x="418.7" y="364.9">Date</text>
<text x="427.7" y="365">By</text>
<text x="436.7" y="365">Design changed description</text>
<text x="531.7" y="365">Report no.:</text>
<text x="409.6" y="367.4">Index</text>
<text x="418.7" y="367.4">Datum</text>
<text x="427.7" y="367.5">Name</text>
<text x="436.7" y="367.5">Aenderungsart</text>
<text x="531.7" y="367.5">Rapportnr.:</text>
<text x="531.7" y="370">Unit:</text>
<text x="557.9" y="371.1">Property of Synventive</text>
<text x="531.7" y="372.5">Einheit:</text>
<text x="552.6" y="373.2">Not for third parties without written</text>
<text x="563.4" y="375.4">permission</text>
<text x="531.7" y="380.1">Scale:</text>
<text x="531.7" y="382.6">Massstab:</text>
<text x="556.7" y="378.3">Eigentum von Synventive</text>
<text x="557.3" y="382.6">Genehmigung gestattet.</text>
<text x="559.6" y="380.5">Weitergabe nur mit</text>
<text x="552.2" y="386.2">©2006 Synventive Molding Solutions</text>
</g>
</svg>
